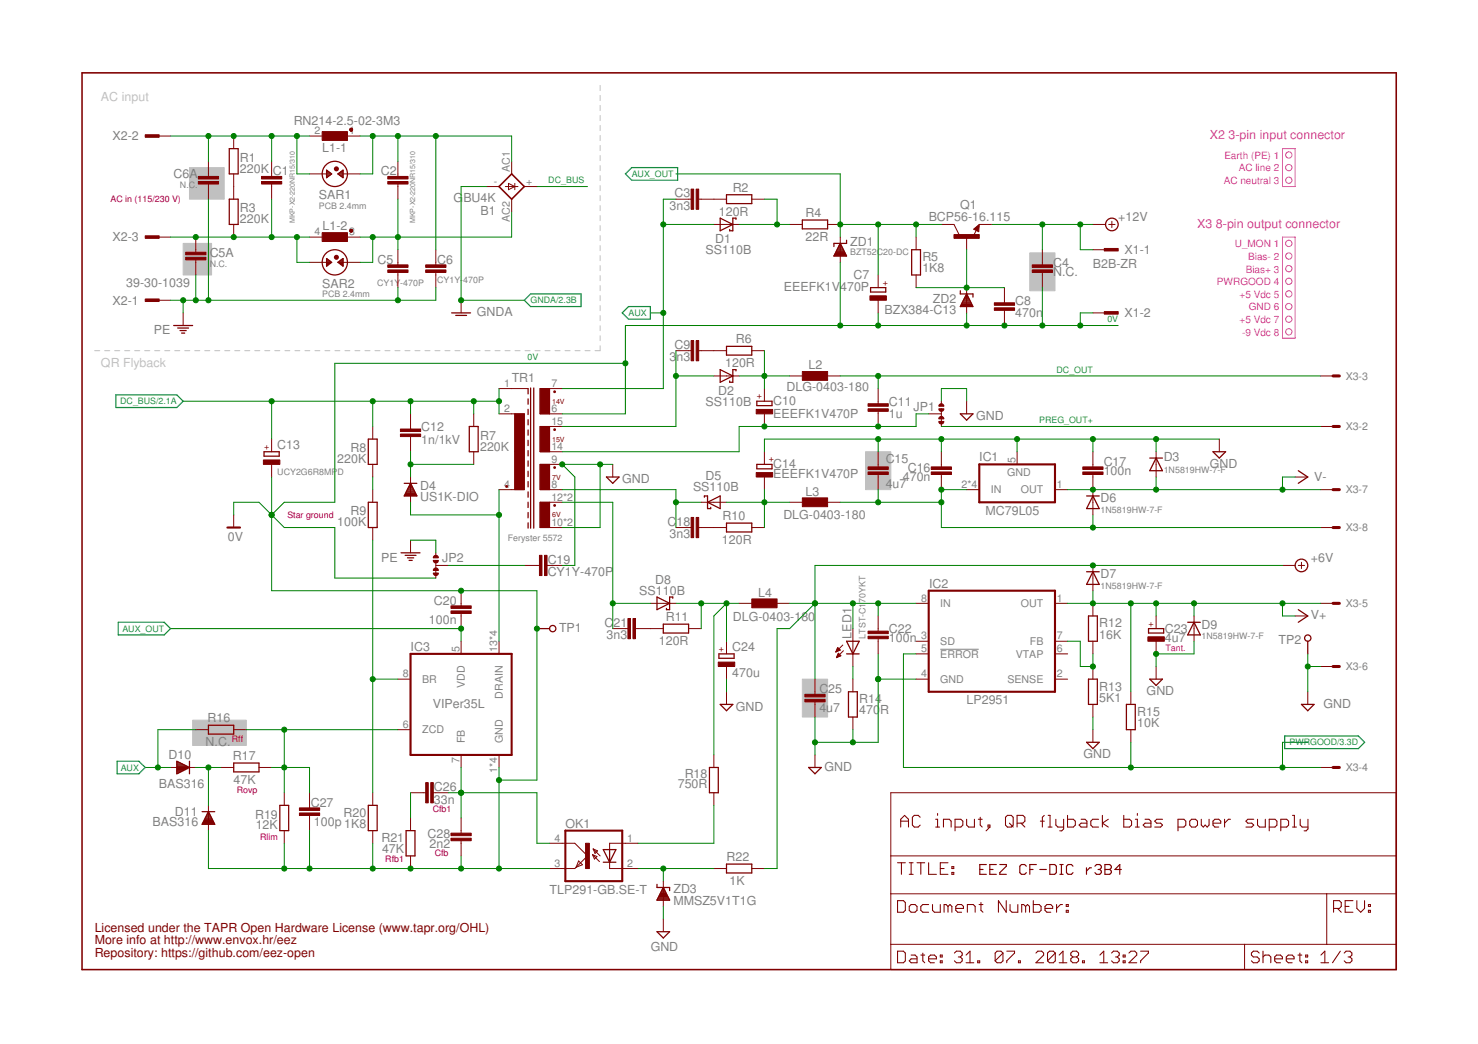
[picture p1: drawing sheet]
<svg xmlns="http://www.w3.org/2000/svg" width="297mm" height="210mm" viewBox="0 0 297 210" stroke-linecap="round" stroke-linejoin="round" font-family="sans-serif">
<g fill="#c0c0c0" stroke="#c0c0c0" stroke-width=".2">
<path d="M161.2 136.5h5.1v7.7h-5.1z"/>
<path d="M173.9 90.8h5.1v7.6h-5.1z"/>
<path d="M38.7 144.8h10.8v5.1h-10.8z"/>
<path d="M206.9 50.8h5.1v7.7h-5.1z"/>
<path d="M38.1 33.7h7v6.3h-7z"/>
<path d="M36.8 48.9h5.7v6.4h-5.7z"/>
</g>
<g fill="none" stroke="#c0c0c0" stroke-width=".2">
<path d="M120.6 17.2v1M120.6 19.2v1M120.6 21.2v1M120.6 23.2v1M120.6 25.2v1M120.6 27.2v1.1M120.6 29.3v1M120.6 31.3v1M120.6 33.3v1M120.6 35.3v1M120.6 37.3v1M120.6 39.3v1"/>
<path d="M120.6 41.3v1.1M120.6 43.3v1.1M120.6 45.4v1M120.6 47.4v1M120.6 49.4v1M120.6 51.4v1M120.6 53.4v1M120.6 55.4v1M120.6 57.4v1M120.6 59.4v1.1M19 70.5h1M21 70.5h1.1"/>
<path d="M23.1 70.5h1M25.1 70.5h1M27.1 70.5h1M29.1 70.5h1M31.1 70.5h1M33.1 70.5h1M35.1 70.5h1M37.1 70.5h1M39.1 70.5h1.1M41.1 70.5h1.1M43.2 70.5h1M45.2 70.5h1"/>
<path d="M47.2 70.5h1M49.2 70.5h1M51.2 70.5h1M53.2 70.5h1M55.2 70.5h1M57.3 70.5h1M59.3 70.5h1M61.3 70.5h1M63.3 70.5h1M65.3 70.5h1M67.3 70.5h1M69.3 70.5h1"/>
<path d="M71.3 70.5h1M73.3 70.5h1.1M75.4 70.5h1M77.4 70.5h1M79.4 70.5h1M81.4 70.5h1M83.4 70.5h1M85.4 70.5h1M87.4 70.5h1M89.4 70.5h1M91.4 70.5h1.1M93.5 70.5h1"/>
<path d="M95.5 70.5h1M97.5 70.5h1M99.5 70.5h1M101.5 70.5h1M103.5 70.5h1M105.5 70.5h1M107.5 70.5h1M109.5 70.5h1.1M111.5 70.5h1.1M113.6 70.5h1M115.6 70.5h1M117.6 70.5h1"/>
<path d="M120.6 69.5v1h-1M120.6 61.4v1.1M120.6 63.5v1M120.6 65.5v1M120.6 67.5v1"/>
</g>
<path d="M189 130.5h7.7" fill="none" stroke="#808080" stroke-width=".2"/>
<g fill="none" stroke="#800000" stroke-width=".21">
<path d="M180.4 173.5h1.5M181 166.3v-1.6l.8-.8 .8 .8v1.6M181 165.1h1.6M181.2 173.5v2.3M182.7 173.5h.8M182.7 175.8h.8M183.1 173.5v2.3M184.3 173.5h1.5M184.9 164.3l-.4-.4h-.8l-.3 .4v1.6l.3 .4h.8l.4-.4M185.1 173.5v2.3M186.6 173.5v2.3h1.6M188 166.3h.8"/>
<path d="M188 164.7h.4v1.6M188.4 163.6v.3M189 174.6h.7M189.6 166.3v-1.6h1.2l.4 .4v1.2M190.5 173.5h-1.5v2.3h1.5M191.3 175.4h.4v.4h-.4zM191.3 174.2h.4v.4h-.4zM191.9 166.3h1.2l.4-.4v-.8l-.4-.4h-1.2v2.3M194.3 164.7v1.2l.4 .4h1.1v-1.6M196.6 164.7h.8M197 164.3v1.6l.4 .4M198.6 165.9h.3v.4h-.3z"/>
<path d="M198.9 166.3l-.7 .7M202.5 163.9h.7l.4 .4v1.6l-.4 .4h-.7l-.4-.4v-1.6zM202.9 165.5l.7 .8M204.4 165.5h1.2l.4-.4v-.8l-.4-.4h-1.2v2.4M205.2 165.5l.8 .8M209.1 165.1h.8M209.9 163.9l-.4 .4v2M210.7 163.9h.3v2.4M210.7 166.3h.7M212.2 164.7v1.2l.4 .4h1.2M213.8 164.7v2l-.4 .3h-.4M214.5 163.9v2.4h1.2l.4-.4v-.8l-.4-.4h-1.2"/>
<path d="M217.3 164.7h.8l.3 .4v1.2h-1.1l-.4-.4 .4-.4h1.1M220.8 164.7h-1.2l-.4 .4v.8l.4 .4h1.2M221.6 163.9v2.4M222.7 164.7l-1.1 .8 1.1 .8M225.8 163.9v2.4h1.2l.4-.4v-.8l-.4-.4h-1.2M228.2 166.3h.8M228.2 164.7h.4v1.6M228.6 163.6v.3M230.1 164.7h.8l.4 .4v1.2h-1.2l-.4-.4 .4-.4h1.2M233.6 164.7h-1.1l-.4 .4 .4 .4h.8l.3 .4-.3 .4h-1.2M236.7 166.3h1.2l.4-.4v-.8l-.4-.4h-1.2v2.3M239.5 164.7h.8l.4 .4v.8l-.4 .4h-.8l-.4-.4v-.8z"/>
<path d="M241.4 164.7v1.2l.4 .4 .4-.4 .4 .4 .4-.4v-1.2M243.8 165.5h1.5v-.4l-.4-.4h-.7l-.4 .4v.8l.4 .4h.7M246.1 164.7v1.6M247.3 164.7h-.4l-.8 .8M252 164.7h-1.2l-.4 .4 .4 .4h.8l.4 .4-.4 .4h-1.2M252.7 164.7v1.2l.4 .4h1.2v-1.6M255.1 166.3h1.1l.4-.4v-.8l-.4-.4h-1.1v2.3M257.4 166.3h1.2l.4-.4v-.8l-.4-.4h-1.2v2.3M259.8 163.9h.3v2.4M259.8 166.3h.7M261.3 164.7v1.2l.4 .4h1.2M262.9 164.7v2l-.4 .3h-.4"/>
<path d="M180.4 181.1h1.2l.3 .4v1.5l-.3 .4h-1.2zM180.4 191.2h1.2l.3 .4v1.6l-.3 .4h-1.2zM182.7 182.2l.4-.3h.8l.4 .3v.8l-.4 .4h-.8l-.4-.4zM183.1 192h.8l.4 .4v1.2h-1.2l-.4-.4 .4-.4h1.2M185.1 192h.7M185.5 191.6v1.6l.3 .4M186.6 192.8h1.6v-.4l-.4-.4h-.8l-.4 .4v.8l.4 .4h.8M186.6 181.9h-1.1l-.4 .3v.8l.4 .4h1.1M187.4 181.9v1.1l.4 .4h1.2v-1.5M189 193.2h.4v.4h-.4zM189 192h.4v.4h-.4zM190.5 182.2l-.4-.3h-.4v1.5"/>
<path d="M190.5 182.2l.4-.3 .4 .3v1.2M190.5 182.2v1.2M191.8 191.6l.4-.4h.8l.4 .4v.4l-.4 .4M192.1 182.6h1.5v-.4l-.3-.3h-.8l-.4 .3v.8l.4 .4h.8M192.6 192.4h.4M193 192.4l.4 .4v.4l-.4 .4h-.8l-.4-.4M194.2 193.6h1.5M194.2 192l.7-.8v2.4M194.4 183.4v-1.5h1.2l.4 .3v1.2M196.5 193.2h.4v.4h-.4zM196.8 181.9h.7M197.1 181.5v1.5l.4 .4"/>
<path d="M201.6 191.6v1.6l-.4 .4h-.8l-.4-.4M201.6 191.6l-.4-.4h-.8l-.4 .4v1.6M201.6 191.6l-1.6 1.6M202.2 181.1v2.3l-1.5-2.3v2.3M202.3 191.2h1.6v.4l-1.6 1.6v.4M203 181.9v1.1l.4 .4h1.2v-1.5M204.7 193.2h.4v.4h-.4zM206.1 182.2l-.4-.3h-.4v1.5M206.1 182.2v1.2M206.1 182.2l.4-.3 .4 .3v1.2M207.7 181.1v2.3h1.2l.3-.4v-.8l-.3-.3h-1.2M208.2 191.6l.4-.4h.8l.3 .4v.4l-1.5 1.6h1.5"/>
<path d="M210 182.6h1.6v-.4l-.4-.3h-.8l-.4 .3v.8l.4 .4h.8M212.1 191.6v1.6l-.4 .4h-.8l-.4-.4M212.1 191.6l-.4-.4h-.8l-.4 .4v1.6M212.1 191.6l-1.6 1.6M212.3 181.9v1.5M212.9 193.6h1.5M212.9 192l.7-.8v2.4M213.5 181.9h-.4l-.8 .7M214.3 183h.4v.4h-.4zM214.3 181.9h.4v.3h-.4zM215.6 192.4l-.4 .4v.4l.4 .4h.8l.4-.4v-.4l-.4-.4M215.6 192.4l-.4-.4v-.4l.4-.4h.8l.4 .4v.4l-.4 .4"/>
<path d="M215.6 192.4h.8M217.6 193.2h.3v.4h-.3zM221 193.6h1.6M221 192l.8-.8v2.4M223.4 191.6l.4-.4h.8l.3 .4v.4l-.3 .4M224.2 192.4h.4M224.6 192.4l.3 .4v.4l-.3 .4h-.8l-.4-.4M225.7 193.2h.4v.4h-.4zM225.7 192h.4v.4h-.4zM226.9 191.6l.4-.4h.8l.4 .4v.4l-1.6 1.6h1.6M229.2 191.2h1.6v.4l-1.6 1.6v.4M253.1 191.6l-.4-.4h-.8l-.4 .4v.4l.4 .4h.8l.4 .4v.4l-.4 .4h-.8l-.4-.4"/>
<path d="M253.8 192.4l.4-.4h.8l.4 .4v1.2M253.8 191.2v2.4M256.2 192.8h1.5v-.4l-.4-.4h-.7l-.4 .4v.8l.4 .4h.7M258.5 192.8h1.6v-.4l-.4-.4h-.8l-.4 .4v.8l.4 .4h.8M260.9 192h.7M261.2 191.6v1.6l.4 .4M262.4 193.2h.4v.4h-.4zM262.4 192h.4v.4h-.4zM265.5 193.6h1.5M265.5 192l.8-.8v2.4M268 182.6h1.2l.4-.4v-.7l-.4-.4h-1.2v2.3M268.8 182.6l.8 .8"/>
<path d="M269.4 191.2l-1.6 2.4M270.2 191.6l.3-.4h.8l.4 .4v.4l-.4 .4M270.3 182.2h.8M270.9 192.4h.4M271.3 192.4l.4 .4v.4l-.4 .4h-.8l-.3-.4M271.9 181.1h-1.6v2.3h1.6M272.7 181.1v1.5l.8 .8 .7-.8v-1.5M275 183h.4v.4h-.4zM275 181.9h.4v.3h-.4z"/>
</g>
<g fill="none" stroke="#800000" stroke-width=".25">
<path d="M46.1 29.9h1.8v5.1h-1.8zM65.6 35h1M65.6 34.2l1.1 .8-1.1 .7zM65.6 35.6h.1M65.6 35.4h.4M65.6 35.2h.7M65.6 34.8h.8M65.6 34.5h.5M65.6 34.3h.2M67.9 35h1M67.9 35l1-.8v1.5zM68.2 34.8h.7"/>
<path d="M68.2 35.2h.7M68.5 34.5h.4M68.5 35.4h.4M68.8 34.3h.1M68.8 35.6h.1M70.3 26.1h.5M70.4 25.9h.3M70.5 26.3h.2M70.5 25.9a.26 .26 0 0 0-.2 .2 .26 .26 0 0 0 .2 .2M70.5 25.9h.2M70.7 26.3h.1M70.7 25.9l.1 .2"/>
<path d="M70.8 26.3h-.1M70.8 26.1v.2M146 39.2h5.1v1.7h-5.1zM46.1 40h1.8v5.1h-1.8zM65.6 52l1.1 .7-1.1 .8zM65.6 53.4h.1M65.6 53.2h.4M65.6 53h.7M65.6 52.7h1M65.6 52.5h.8M65.6 52.3h.5M65.6 52.1h.2"/>
<path d="M67.9 52.7l1-.7v1.5zM67.9 52.7h1M68.2 52.5h.7M68.2 53h.7M68.5 52.3h.4M68.5 53.2h.4M68.8 52.1h.1M68.8 53.4h.1M70.3 46.3h.5M70.4 46.3v.2M70.4 46.3a.26 .26 0 0 1 .3-.1 .26 .26 0 0 1 .1 .3M70.4 46.5l.2 .2 .2-.2"/>
<path d="M70.4 46.5h.4M144.7 43.9l2.6 1.2-2.6 1.3zM147.9 44.1v-.2h-.6v2.5h-.7v-.3M161.2 44.2h5.1v1.8h-5.1zM167.6 51.4h2.5M167.7 51.2h2.3M167.9 51h2M168 50.7h1.8M168.1 50.5h1.6M168.2 50.3h1.3M168.3 50.1h1.1M168.4 49.8h.9"/>
<path d="M168.5 49.6h.7M168.6 49.4h.5M168.7 49.2h.3M168.9 48.9l1.2 2.6h-2.5zM170.1 48.3v.6h-2.5v.7M175 57.8h3v.9h-3zM183.2 50.2h1.8v5.1h-1.8zM193 58.5v.6h2.5v.6M193.9 59.9h.7M194 59.6h.5M194.1 59.4h.3M194.2 59.2h.1"/>
<path d="M194.3 59.1l1.2 2.5h-2.5zM196.7 45.4l-.8 .6 .7 .4 .1-.9-.5 .5 .2 .1v-.2M34.9 65.4h3.8M35.7 66h2.2M36.2 66.5h1.2M36.5 67h.6M90.8 62.9h3.8M91.6 63.4h2.2M106.1 78.1v1.1M106.6 78v28.2M107.3 78v28.2M144.7 74.3l2.6 1.3-2.6 1.3z"/>
<path d="M146 69.6h5.1v1.8h-5.1zM147.9 74.6v-.3h-.6v2.6h-.7v-.3M193.1 61.4h2.3M193.2 61.2h2.1M193.3 61h1.9M193.4 60.7h1.7M193.5 60.5h1.5M193.7 60.3h1.2M193.8 60.1h1M53.1 90.8h3v.9h-3zM74 88.3h1.8v5.1h-1.8zM81.2 97.2h2.6"/>
<path d="M81.3 99.6h2.4M81.4 99.4h2.2M81.5 99.2h2M81.6 99h1.8M81.7 98.7h1.6M81.9 98.5h1.3M82 98.3h1.1M82.1 98.1h.9M82.2 97.9h.6M82.3 97.6h.4M82.4 97.4h.2M82.5 97.2l1.3 2.5h-2.6z"/>
<path d="M94.3 85.7h1.8v5.1h-1.8zM106.1 80.2v1.1M106.1 82.3v1.1M106.1 84.4v1M106.1 86.4v1.1M106.1 88.5v1.1M106.1 90.6v1.1M106.1 92.7v1M106.1 94.7v1.1M106.1 96.8v1.1M106.1 98.9v1.1M121.9 95.9h2.5l-1.3 1.3z"/>
<path d="M141.6 100v-.3h.6v2.6h.6v-.3M152.1 80.7h3.1v.9h-3.1zM152.1 93.4h3.1v.9h-3.1zM193 83.2h2.5l-1.2 1.3zM218.4 99.7h2.5M219.6 99.7l1.3 2.6h-2.5zM231.1 92.1h2.5M232.3 92.1l1.3 2.5h-2.5zM243.8 90.8h2.5l-1.3 1.3zM260.9 94.6l1.9 1.3-1.9 1.3M74 101h1.8v5.1h-1.8zM80.6 111.1h3.8"/>
<path d="M81.4 111.7h2.2M81.9 112.2h1.2M82.2 112.7h.6M106.1 101v1M106.1 103v1.1M106.1 105.1v1.1M142.2 101l2.5-1.3v2.6zM146 105.2h5.1v1.8h-5.1zM218.4 115h2.5M219.6 115l1.3 2.5h-2.5zM107.9 126.4h2.5M132 120l2.6 1.3-2.6 1.3z"/>
<path d="M133.3 125.5h5.1v1.8h-5.1zM135.2 120.3v-.3h-.6v2.6h-.7v-.3M144.5 131.5h3v.9h-3zM170.1 128.9h2.6l-1.3 2.6zM170.1 131.5h2.6M170.5 139.1h1.8v5.1h-1.8zM218.8 123.8h1.7v5.1h-1.7zM218.8 136.5h1.7v5.1h-1.7zM230.8 126.4h3.1v.9h-3.1zM231.1 136.5h2.5l-1.3 1.3zM238.7 125.1h2.5M240 125.1l1.2 2.6h-2.5z"/>
<path d="M260.9 122.6l1.9 1.2-1.9 1.3M262.8 128.9v2.6M35.5 154.3h2.5M35.5 153.4h.7M35.5 153.1l2.6 1.2-2.6 1.3zM35.5 155.4h.4M35.5 155.2h.9M35.5 155h1.3M35.5 154.7h1.8M35.5 154.5h2.2M35.5 154.1h2.1M35.5 153.8h1.6"/>
<path d="M35.5 153.6h1.2M35.5 153.2h.3M38.1 153.1v2.5M41.9 145.8h5.1v1.8h-5.1zM47 153.4h5v1.8h-5zM142.6 154.3h1.8v5.1h-1.8zM144.7 141.6h2.6l-1.3 1.3zM162.5 154.3h2.6l-1.3 1.3zM218.4 149.2h2.5l-1.3 1.3zM226.4 141.6h1.8v5.1h-1.8zM261.6 141.6h2.5l-1.3 1.3zM40.6 163.2h2.6"/>
<path d="M40.7 165.6h2.4M40.8 165.4h2.2M40.9 165.2h2M41 165h1.8M41.1 164.7h1.6M41.2 164.5h1.3M41.3 164.3h1.1M41.5 164.1h.8M41.6 163.8h.6M41.7 163.6h.4M41.8 163.4h.2M41.9 163.2l1.3 2.5h-2.6z"/>
<path d="M56.2 161.9h1.8v5.1h-1.8zM74 161.9h1.8v5.1h-1.8zM81.6 167h1.8v5.1h-1.8zM121.2 170.8h2.6l-1.3 2.6zM121.2 173.4h2.6M122.5 170.8v2.6M132 177.8v.6h2.6v.7M132.6 179.8h1.4M132.7 179.6h1.2M132.8 179.4h1M132.9 179.2h.8M133.1 178.9h.5"/>
<path d="M133.2 178.7h.3M133.3 178.5h.1M133.3 178.4l1.3 2.6h-2.6zM146 173.7h5.1v1.8h-5.1zM132 187.3h2.6l-1.3 1.3zM132.2 180.7h2.3M132.3 180.5h2M132.4 180.3h1.8M132.5 180.1h1.6"/>
<circle cx="67.3" cy="35" r="2.54"/>
<circle cx="67.3" cy="52.7" r="2.54"/>
<circle cx="223.5" cy="45.1" r="1.27"/>
<circle cx="261.6" cy="113.7" r="1.27"/>
<circle cx="111.1" cy="126.4" r=".64"/>
<circle cx="262.8" cy="128.3" r=".64"/>
</g>
<g fill="none" stroke="#800000" stroke-width=".2">
<path d="M31.7 27.3h2.6M41.9 32.4v3.1M41.9 37v3M47 27.3v2.6M47 35v5M54.6 32.4v3.1M54.6 37v3M62.2 27.3h2.5M62.2 35h3.5M68.9 35h3.5M69.8 27.3h2.6M80 32.4v3.1"/>
<path d="M80 37v3M97.7 37.5h2.6M101.6 37.5h2.5M102.2 36.9l1.3 .6-1.3 .6zM102.8 32.4v2.6M103.5 36.9v1.2M105.4 37.5h2.5M31.7 47.7h2.6M39.3 47.7v3M39.3 52.2v3.1M47 45.1v2.6M62.2 47.7h2.5"/>
<path d="M62.2 52.7h3.5M68.9 52.7h3.5M69.8 47.7h2.6M80 50.2v3.1M80 54.8v3M87.6 50.2v3.1M87.6 54.8v3M102.8 40v2.6M135.8 40h3.1M140.4 40h5.6M143.5 45.1h5M151.1 40h2.5"/>
<path d="M158.7 45.1h2.5M166.3 45.1h2.6M168.9 47.7v5M176.5 55.3v2.5M184.1 47.7v2.5M184.1 55.3v2.5M189.2 45.1h2.5l1 2.1M194.3 47.7v2.5M194.3 57.8v5.1M195.7 46.1l1.1-1-.1 1.5zM196.2 46.3l-.6 1.3M196.8 45.1h2.5"/>
<path d="M201.9 57.8v3.1M209.5 50.2v3.1M209.5 54.8v3M219.6 45.1h2.6M219.6 50.2h2.6M222.8 45.1h1.3M223.5 44.5v1.3M31.7 60.4h2.6M36.8 62.9v2.5M92.7 60.4v2.5M100.3 78.1h5.8M110.4 78.1v5.1"/>
<path d="M113 78.1h-4.5v5.1h4.5M135.8 70.5h3.1M140.4 70.5h5.6M143.5 75.6h5M151.1 70.5h2.5M153.6 78.1v2.6M158.7 75.6h2.5M166.3 75.6h2.6M176.5 60.4v2.5M176.5 78.1v3.1M201.9 62.4v3M219.6 62.9h2.6"/>
<path d="M265.4 75.6h2.5M54.6 88.3v2.5M54.6 93.4v2.5M74.9 85.7v2.6M74.9 93.4v2.5M74.9 98.4v2.6M82.5 83.2v3.1M82.5 87.8v3M82.5 95.9v5.1M95.2 83.2v2.5M95.2 90.8v2.6M100.3 83.2h5.1v15.2h-5.1"/>
<path d="M103.5 83.2v15.2M110.4 85.7v5.1M110.4 93.4v5M113 93.4h-4.5v5h4.5M113 85.7h-4.5v5.1h4.5M123.1 93.4v2.5M153.6 83.2v2.5M153.6 90.8v2.6M153.6 95.9v2.5M176.5 82.7v3M176.5 90.8v3.1M176.5 95.4v3"/>
<path d="M186.6 83.2h2.6M189.2 80.7v.7M189.2 82.4v3.3M189.2 90.8v3.1M189.2 95.4v3M194.3 98.4h2.5M194.3 80.7v2.5M204.4 90.8v2.6M212 98.4h2.6M219.6 90.8v3.1M219.6 95.4v8.1M232.3 90.8v5.1"/>
<path d="M245 88.3v2.5M260.3 95.9h2.5M265.4 98.4h2.5M265.4 85.7h2.5M47 103.5v2.6M74.9 106.1v2.5M82.5 108.6v2.5M87.6 113.7h2.5M87.6 111.1v.8M87.6 112.9v3.3M92.7 118.8v3M105.4 113.7h3"/>
<path d="M109.9 113.7h3.1M110.4 101v5.1M113 101h-4.5v5.1h4.5M135.8 106.1h3.1M140.4 106.1h5.6M140.9 101h5.1M151.1 106.1h2.5M158.7 101h2.5M166.3 101h2.6M219.6 113.7v5.1M257.7 113.7h2.6M260.9 113.7h1.3"/>
<path d="M261.6 113.1v1.2M265.4 106.1h2.5M80 136.5h2.5M92.7 123.3v3.1M92.7 128.9v2.6M100.3 128.9v2.6M123.1 126.4h3.1M127.7 126.4h5.6M130.8 121.3h5M138.4 126.4h2.5M146 128.9v2.6M146 134v2.5"/>
<path d="M146 139.1v2.5M148.5 121.3h2.6M156.2 121.3h2.5M163.8 136.5v3.1M168 131h.1M168 130.9h.4M168.1 130.8h.6M168.1 130.7h.7M168.1 132.1h.3M168.2 130.5h.5M168.2 132h.5M168.3 130.4h.3"/>
<path d="M168.3 131.9h.6M168.3 131.7h.6M168.3 130.3h.2M168.4 130.2l.5 .5-.9 .4zM168.4 131.6h.4M168.4 131.5h.3M168.5 131.4h.1M168.5 131.3l.5 .5-.9 .4zM169.4 129.7l-1.4 1.4M169.5 130.8l-1.4 1.4M171.4 126.4v7.6M171.4 136.5v2.6"/>
<path d="M176.5 123.8v3.1M176.5 128.4v3.1M184.1 121.3h2.5M184.1 136.5h2.5M184.1 128.9h2.5M184.1 131.5h2.5M212 121.3h2.6M212 136.5h2.6M212 128.9h2.6M212 131.5h2.6M219.6 121.3v2.5M219.6 128.9v2.6"/>
<path d="M219.6 134v2.5M227.3 139.1v2.5M232.3 123.8v2.6M232.3 128.9v2.6M232.3 134v2.5M240 123.8v5.1M260.3 123.8h2.5M262.8 139.1v2.5M265.4 121.3h2.5M265.4 134h2.5M34.3 154.3h5M39.3 146.7h2.6"/>
<path d="M44.4 154.3h2.6M47 146.7h2.5M52 154.3h2.6M57.1 159.4v2.5M62.2 159.4v3M74.9 159.4v2.5M80 146.7h2.5M82.5 159.4h3.1M87.1 159.4h3M92.7 151.8v2.5M100.3 151.8v2.5M143.5 151.8v2.5"/>
<path d="M143.5 159.4v2.5M163.8 141.1v3.1M163.8 151.8v2.5M171.4 144.2v2.5M179 159.4h101.6v35.5h-101.6zM219.6 141.6v2.6M219.6 146.7v2.5M227.3 146.7v2.5M265.4 154.3h2.5M41.9 161.9v5.1M57.1 167v2.5M62.2 164v3"/>
<path d="M74.9 167v2.5M82.5 164.5v2.5M82.5 172.1v2.5M92.7 164.5v3M92.7 169v3.1M110.4 169.5h5.1l2.6 2.6-2.6 2.5h-5.1M116.3 173.1l.8 .8-1.3 .5zM119.1 171.8l1.4 1.4M119.1 171.8l.9 .4-.5 .5zM119.2 170.7l.9 .4-.5 .5zM119.2 170.7l1.4 1.4M122.5 173.4v1.2h5.7"/>
<path d="M128.2 169.5h-5.7v1.3M133.3 177.2v5M143.5 174.6h2.5M151.1 174.6h2.5M179 179.7h101.6M179 172.1h101.6M266.6 179.7v10.2M133.3 184.8v2.5M179 189.9h101.6M250.1 189.9v5"/>
</g>
<g fill="#800000" stroke="#800000" stroke-width=".2">
<path d="M151.1 120.4h5.1v1.8h-5.1z"/>
<path d="M161.2 74.7h5.1v1.8h-5.1z"/>
<path d="M152 82.3h3.3v.9h-3.3z"/>
<path d="M174.5 127.9h4v.5h-4z"/>
<path d="M174.5 126.9h4v.5h-4z"/>
<path d="M161.2 100.1h5.1v1.8h-5.1z"/>
<path d="M152 95h3.3v.9h-3.3z"/>
<path d="M174.5 82.2h4v.5h-4z"/>
<path d="M174.5 81.2h4v.5h-4z"/>
<path d="M187.2 94.9h4v.5h-4z"/>
<path d="M187.2 93.9h4v.5h-4z"/>
<path d="M217.6 94.9h4.1v.5h-4.1z"/>
<path d="M217.6 93.9h4.1v.5h-4.1z"/>
<path d="M230.7 128h3.3v.9h-3.3z"/>
<path d="M191.7 47.2h5.1v.7h-5.1z"/>
<path d="M207.5 54.3h4v.5h-4z"/>
<path d="M207.5 53.3h4v.5h-4z"/>
<path d="M109.4 111.7h.5v4h-.5z"/>
<path d="M108.4 111.7h.5v4h-.5z"/>
<path d="M199.8 61.9h4.1v.5h-4.1z"/>
<path d="M199.8 60.9h4.1v.5h-4.1z"/>
<path d="M117.7 169.5h.7v5.1h-.7z"/>
<path d="M161.8 140.6h4v.5h-4z"/>
<path d="M161.8 139.6h4v.5h-4z"/>
<path d="M174.5 94.9h4v.5h-4z"/>
<path d="M174.5 93.9h4v.5h-4z"/>
<path d="M80.5 87.3h4v.5h-4z"/>
<path d="M80.5 86.3h4v.5h-4z"/>
<path d="M90.6 168.5h4.1v.5h-4.1z"/>
<path d="M90.6 167.5h4.1v.5h-4.1z"/>
<path d="M138.9 68.5h.5v4h-.5z"/>
<path d="M139.9 68.5h.5v4h-.5z"/>
<path d="M138.9 38h.5v4.1h-.5z"/>
<path d="M139.9 38h.5v4.1h-.5z"/>
<path d="M60.2 163.4h4v.6h-4z"/>
<path d="M60.2 162.4h4v.5h-4z"/>
<path d="M90.6 122.8h4.1v.5h-4.1z"/>
<path d="M90.6 121.8h4.1v.5h-4.1z"/>
<path d="M138.9 104h.5v4.1h-.5z"/>
<path d="M139.9 104h.5v4.1h-.5z"/>
<path d="M126.2 124.4h.5v4h-.5z"/>
<path d="M127.2 124.4h.5v4h-.5z"/>
<path d="M52.9 92.5h3.3v.9h-3.3z"/>
<path d="M86.6 157.4h.5v4h-.5z"/>
<path d="M85.6 157.4h.5v4h-.5z"/>
<path d="M108.5 85.7h1.9v5.1h-1.9z"/>
<path d="M108.5 93.4h1.9v5h-1.9z"/>
<path d="M108.5 101h1.9v5.1h-1.9z"/>
<path d="M108.5 78.1h1.9v5.1h-1.9z"/>
<path d="M103.5 83.2h1.9v15.2h-1.9z"/>
<path d="M29.2 27.1h2.8v.5h-2.8z"/>
<path d="M64.7 26.5h5.1v1.7h-5.1z"/>
<path d="M64.7 46.8h5.1v1.8h-5.1z"/>
<path d="M52.6 36.5h4v.5h-4z"/>
<path d="M52.6 35.5h4v.5h-4z"/>
<path d="M77.9 36.5h4.1v.5h-4.1z"/>
<path d="M77.9 35.5h4.1v.5h-4.1z"/>
<path d="M85.6 53.3h4v.5h-4z"/>
<path d="M85.6 54.3h4v.5h-4z"/>
<path d="M77.9 53.3h4.1v.5h-4.1z"/>
<path d="M77.9 54.3h4.1v.5h-4.1z"/>
<path d="M29.2 47.4h2.8v.5h-2.8z"/>
<path d="M29.2 60.1h2.8v.5h-2.8z"/>
<path d="M174.8 59.5h3.3v.9h-3.3z"/>
<path d="M221.9 50h2.8v.5h-2.8z"/>
<path d="M221.9 62.7h2.8v.5h-2.8z"/>
<path d="M144.4 133.1h3.3v.9h-3.3z"/>
<path d="M37.3 50.7h4.1v.5h-4.1z"/>
<path d="M37.3 51.7h4.1v.5h-4.1z"/>
<path d="M39.9 35.5h4v.5h-4z"/>
<path d="M39.9 36.5h4v.5h-4z"/>
</g>
<path d="M196.8 93.4h15.2v7.6h-15.2zM45.7 106.1h2.5M186.6 118.8h25.4v20.3h-25.4zM82.5 131.5h20.3v20.3h-20.3zM113.6 167h11.5v10.2h-11.5z" fill="none" stroke="#800000" stroke-width=".42"/>
<g fill="none" stroke="#800000" stroke-width=".32">
<path d="M16.5 14.6h264.1v180.3h-264.1zM100.3 37.5l2.5-2.5 2.6 2.5-2.6 2.5z"/>
<circle cx="111.5" cy="78.8" r=".13"/>
<circle cx="101.8" cy="97.8" r=".13"/>
<circle cx="111.5" cy="86.4" r=".13"/>
<circle cx="111.5" cy="94" r=".13"/>
<circle cx="111.5" cy="101.6" r=".13"/>
</g>
<g fill="none" stroke="#800000" stroke-width=".23">
<path d="M196.9 174.8h.7M198.2 173.8h-1.3v2h1.3M198.9 174.8h.7M200.2 173.8h-1.3v2h1.3M200.9 173.8h1.3v.4l-1.3 1.3v.3h1.3M206.3 174.2l-.4-.4h-.6l-.3 .4v1.3l.3 .3h.6l.4-.3M207 174.8h.6M208.3 173.8h-1.3v2M209 174.8h1.3M211 173.8h1l.3 .4v1.3l-.3 .3h-1zM213 173.8h.7M213 175.8h.7"/>
<path d="M213.3 173.8v2M215.6 174.2l-.3-.4h-.6l-.4 .4v1.3l.4 .3h.6l.3-.3M218.4 174.5v1.3M219.4 174.5h-.4l-.6 .6M220 174.2l.4-.4h.6l.3 .4v.3l-.3 .3M220.7 174.8h.3M221 174.8l.3 .3v.4l-.3 .3h-.6l-.4-.3M222.1 173.8h.9l.4 .4v.3l-.4 .3 .4 .3v.4l-.4 .3h-.9zM222.1 174.8h.9M225.4 174.8h-1.3l.9-1v2"/>
</g>
<g fill="none" stroke="#800000" stroke-width=".51">
<circle cx="67.6" cy="34" r=".25"/>
<circle cx="67.6" cy="51.7" r=".25"/>
</g>
<g fill="#800000" stroke="#800000" stroke-width=".2">
<path d="M188.7 81.4a.52 .52 0 0 1 .6-.2 .52 .52 0 0 1 .4 .5h-1z" fill-rule="evenodd"/>
<path d="M188.7 82.2h.5v.5l-.4-.1z" fill-rule="evenodd"/>
<path d="M189.2 82.2h.5l-.2 .4-.3 .1z" fill-rule="evenodd"/>
<path d="M188.7 84.7h.5v.5l-.4-.1z" fill-rule="evenodd"/>
<path d="M189.2 84.7h.5l-.2 .4-.3 .1z" fill-rule="evenodd"/>
<path d="M188.7 84a.52 .52 0 0 1 .6-.3 .52 .52 0 0 1 .4 .5h-1z" fill-rule="evenodd"/>
<path d="M87.3 111.8l.5-.1 .3 .2v.3h-1z" fill-rule="evenodd"/>
<path d="M87.6 112.7h.5l-.1 .3-.4 .2z" fill-rule="evenodd"/>
<path d="M87.1 112.7h.5v.5l-.4-.2z" fill-rule="evenodd"/>
<path d="M87.6 115.2h.5l-.1 .4-.4 .1z" fill-rule="evenodd"/>
<path d="M87.1 115.2h.5v.5l-.4-.1z" fill-rule="evenodd"/>
<path d="M87.3 114.3l.5-.1 .3 .2v.3h-1z" fill-rule="evenodd"/>
</g>
<path d="M267.9 75.6h1.3M267.9 85.7h1.3M267.9 98.4h1.3M267.9 106.1h1.3M267.9 134h1.3M267.9 121.3h1.3M267.9 154.3h1.3" fill="none" stroke="#800000" stroke-width=".61"/>
<g fill="none" stroke="#008000" stroke-width=".2">
<path d="M34.3 27.3h27.9M41.9 27.3v5.1M54.6 27.3v5.1M59.7 27.3v7.7h2.5M72.4 27.3h30.4v5.1M74.9 27.3v7.7h-2.5M80 27.3v5.1M87.6 27.3v22.9M97.7 37.5h-5v22.9h12.7M107.9 37.5h10.2M135.8 35h33.1v12.7M34.3 47.7h27.9"/>
<path d="M39.3 55.3v5.1M41.9 40v20.4M54.6 40v7.7M59.7 47.7v5h2.5M74.9 47.7v5h-2.5M80 40v10.2M80 57.8v2.6M87.6 57.8v2.6h-53.3M102.8 42.6v5.1h-30.4M133.3 45.1h10.2M135.8 40h-2.5v38.1h-20.3M148.5 45.1h10.2"/>
<path d="M153.6 40h2.6v5.1M168.9 45.1h20.3M168.9 52.7v12.7M176.5 45.1v10.2M184.1 57.8h17.8M184.1 45.1v2.6M194.3 50.2v7.6M199.3 45.1h20.3M209.5 45.1v5.1M209.5 57.8v7.6M217.1 45.1v5.1h2.5M36.8 60.4v2.5"/>
<path d="M100.3 78.1v5.1M125.7 73h-58.4v28h-10.2l-2.5 2.5M130.8 62.9h2.5M135.8 75.6h7.7M135.8 70.5v15.2h-22.8M148.5 75.6h10.2M153.6 70.5v7.6M168.9 75.6h96.5M176.5 62.9v2.5M176.5 75.6v2.5M194.3 62.9v2.5M219.6 62.9h-2.5v2.5"/>
<path d="M224.7 65.4h-99v17.8h-12.7M36.8 80.7h63.5M54.6 80.7v7.6M54.6 95.9v22.9h53.3v38h-7.6M74.9 80.7v5M74.9 95.9v2.5M82.5 80.7v2.5M82.5 90.8v5.1M82.5 93.4h12.7M95.2 80.7v2.5M100.3 98.4v30.5M113 98.4h22.8v7.7"/>
<path d="M120.6 93.4v12.7h-7.6M123.1 93.4h-10.1l2.5 2.5v17.8h-2.5M153.6 98.4v7.7M176.5 88.3v2.5M176.5 98.4v2.6M186.6 83.2h-2.5v2.5h-35.6v5.1h-35.5M189.2 85.7h76.2M189.2 80.7v-2.6h5.1v2.6M189.2 88.3v2.5M194.3 98.4h-5.1v7.7h76.2M204.4 88.3v2.5M214.6 98.4h50.8"/>
<path d="M219.6 88.3v2.5M232.3 88.3v2.5M232.3 95.9v2.5M245 88.3h-91.4v2.5M260.3 95.9h-2.6v2.5M47 103.5v-2.5h5l5.1 5.1h10.2v10.1h20.3M74.9 108.6v50.8M82.5 101v2.5h17.8M82.5 108.6h5.1v2.5M90.1 113.7h15.3M113 101h10.1v25.4M135.8 101h5.1"/>
<path d="M146 101h12.7M168.9 101h20.3M219.6 103.5v2.6M219.6 118.8v2.5M257.7 113.7h-93.9v22.8M34.3 126.4h58.4v2.5M74.9 136.5h5.1M123.1 121.3h7.7M135.8 121.3h12.7M140.9 121.3v5.1M146 128.9v-7.6l-2.5 2.5v28M146 136.5v2.6"/>
<path d="M158.7 121.3h25.4M163.8 121.3l-5.1 5.1h-2.5v48.2h-2.6M171.4 121.3v5.1M171.4 134v2.5M176.5 121.3v2.5M176.5 131.5v17.7h-12.7M176.5 136.5h7.6M184.1 131.5h-2.5v22.8h83.8M214.6 121.3h50.8M214.6 128.9h2.5v5.1h2.5v-2.5M227.3 121.3v17.8M232.3 121.3v2.5"/>
<path d="M240 128.9v2.6h-7.7v2.5M240 121.3v2.5M257.7 121.3v2.5h2.6M262.8 134h2.6M262.8 131.5v7.6M29.2 154.3h5.1M39.3 154.3h5.1M39.3 146.7h-7.6v7.6M41.9 154.3v7.6M49.5 146.7h30.5M54.6 154.3h7.6v5.1M57.1 146.7v12.7"/>
<path d="M82.5 159.4v5.1M90.1 159.4h17.8v10.1h2.5M92.7 154.3v10.2M100.3 154.3v20.3M163.8 144.2v7.6M171.4 146.7v2.5M219.6 144.2v2.5M227.3 149.2v5.1M262.8 149.2h-5.1v5.1M41.9 167v7.6h68.5M57.1 169.5v5.1M62.2 167v7.6"/>
<path d="M74.9 169.5v5.1M92.7 172.1v2.5M128.2 174.6h15.3M133.3 174.6v2.6M143.5 161.9v7.6h-15.3M133.3 182.2v2.6"/>
</g>
<g fill="#008000" stroke="#008000" stroke-width=".2">
<circle cx="54.6" cy="80.7" r=".51"/>
<circle cx="100.3" cy="80.7" r=".51"/>
<circle cx="95.2" cy="80.7" r=".51"/>
<circle cx="82.5" cy="80.7" r=".51"/>
<circle cx="74.9" cy="80.7" r=".51"/>
<circle cx="153.6" cy="75.6" r=".51"/>
<circle cx="163.8" cy="121.3" r=".51"/>
<circle cx="176.5" cy="121.3" r=".51"/>
<circle cx="171.4" cy="121.3" r=".51"/>
<circle cx="219.6" cy="113.7" r=".51"/>
<circle cx="153.6" cy="101" r=".51"/>
<circle cx="135.8" cy="75.6" r=".51"/>
<circle cx="135.8" cy="101" r=".51"/>
<circle cx="219.6" cy="134" r=".51"/>
<circle cx="227.3" cy="154.3" r=".51"/>
<circle cx="257.7" cy="154.3" r=".51"/>
<circle cx="176.5" cy="75.6" r=".51"/>
<circle cx="194.3" cy="57.8" r=".51"/>
<circle cx="146" cy="121.3" r=".51"/>
<circle cx="140.9" cy="121.3" r=".51"/>
<circle cx="100.3" cy="103.5" r=".51"/>
<circle cx="82.5" cy="93.4" r=".51"/>
<circle cx="92.7" cy="159.4" r=".51"/>
<circle cx="57.1" cy="154.3" r=".51"/>
<circle cx="57.1" cy="146.7" r=".51"/>
<circle cx="209.5" cy="45.1" r=".51"/>
<circle cx="217.1" cy="45.1" r=".51"/>
<circle cx="184.1" cy="45.1" r=".51"/>
<circle cx="168.9" cy="45.1" r=".51"/>
<circle cx="176.5" cy="45.1" r=".51"/>
<circle cx="92.7" cy="126.4" r=".51"/>
<circle cx="120.6" cy="93.4" r=".51"/>
<circle cx="113" cy="93.4" r=".51"/>
<circle cx="171.4" cy="149.2" r=".51"/>
<circle cx="176.5" cy="136.5" r=".51"/>
<circle cx="163.8" cy="149.2" r=".51"/>
<circle cx="232.3" cy="131.5" r=".51"/>
<circle cx="176.5" cy="88.3" r=".51"/>
<circle cx="189.2" cy="88.3" r=".51"/>
<circle cx="204.4" cy="88.3" r=".51"/>
<circle cx="219.6" cy="88.3" r=".51"/>
<circle cx="232.3" cy="88.3" r=".51"/>
<circle cx="262.8" cy="134" r=".51"/>
<circle cx="54.6" cy="103.5" r=".51"/>
<circle cx="194.3" cy="65.4" r=".51"/>
<circle cx="201.9" cy="65.4" r=".51"/>
<circle cx="125.7" cy="73" r=".51"/>
<circle cx="209.5" cy="65.4" r=".51"/>
<circle cx="100.3" cy="156.8" r=".51"/>
<circle cx="92.7" cy="174.6" r=".51"/>
<circle cx="82.5" cy="174.6" r=".51"/>
<circle cx="62.2" cy="174.6" r=".51"/>
<circle cx="74.9" cy="174.6" r=".51"/>
<circle cx="57.1" cy="174.6" r=".51"/>
<circle cx="168.9" cy="65.4" r=".51"/>
<circle cx="176.5" cy="65.4" r=".51"/>
<circle cx="92.7" cy="118.8" r=".51"/>
<circle cx="100.3" cy="174.6" r=".51"/>
<circle cx="107.9" cy="126.4" r=".51"/>
<circle cx="217.1" cy="65.4" r=".51"/>
<circle cx="133.3" cy="174.6" r=".51"/>
<circle cx="133.3" cy="45.1" r=".51"/>
<circle cx="133.3" cy="62.9" r=".51"/>
<circle cx="31.7" cy="154.3" r=".51"/>
<circle cx="41.9" cy="154.3" r=".51"/>
<circle cx="80" cy="60.4" r=".51"/>
<circle cx="36.8" cy="60.4" r=".51"/>
<circle cx="39.3" cy="60.4" r=".51"/>
<circle cx="41.9" cy="60.4" r=".51"/>
<circle cx="87.6" cy="27.3" r=".51"/>
<circle cx="80" cy="27.3" r=".51"/>
<circle cx="74.9" cy="27.3" r=".51"/>
<circle cx="80" cy="47.7" r=".51"/>
<circle cx="74.9" cy="47.7" r=".51"/>
<circle cx="47" cy="47.7" r=".51"/>
<circle cx="54.6" cy="47.7" r=".51"/>
<circle cx="59.7" cy="47.7" r=".51"/>
<circle cx="39.3" cy="47.7" r=".51"/>
<circle cx="54.6" cy="27.3" r=".51"/>
<circle cx="47" cy="27.3" r=".51"/>
<circle cx="59.7" cy="27.3" r=".51"/>
<circle cx="41.9" cy="27.3" r=".51"/>
<circle cx="92.7" cy="60.4" r=".51"/>
<circle cx="74.9" cy="136.5" r=".51"/>
<circle cx="153.6" cy="85.7" r=".51"/>
<circle cx="176.5" cy="85.7" r=".51"/>
<circle cx="156.2" cy="45.1" r=".51"/>
<circle cx="176.5" cy="101" r=".51"/>
<circle cx="189.2" cy="98.4" r=".51"/>
<circle cx="189.2" cy="101" r=".51"/>
<circle cx="219.6" cy="106.1" r=".51"/>
<circle cx="123.1" cy="121.3" r=".51"/>
<circle cx="219.6" cy="121.3" r=".51"/>
<circle cx="232.3" cy="121.3" r=".51"/>
<circle cx="227.3" cy="121.3" r=".51"/>
<circle cx="240" cy="121.3" r=".51"/>
<circle cx="257.7" cy="121.3" r=".51"/>
<circle cx="219.6" cy="98.4" r=".51"/>
<circle cx="232.3" cy="98.4" r=".51"/>
<circle cx="257.7" cy="98.4" r=".51"/>
</g>
<g fill="none" stroke="#f0f" stroke-width=".2">
<path d="M257.7 29.9h2.6v7.6h-2.6zM257.7 47.7h2.6v20.3h-2.6z"/>
<circle cx="259" cy="33.7" r=".64"/>
<circle cx="259" cy="36.2" r=".64"/>
<circle cx="259" cy="31.2" r=".64"/>
<circle cx="259" cy="56.6" r=".64"/>
<circle cx="259" cy="54" r=".64"/>
<circle cx="259" cy="59.1" r=".64"/>
<circle cx="259" cy="51.5" r=".64"/>
<circle cx="259" cy="48.9" r=".64"/>
<circle cx="259" cy="64.2" r=".64"/>
<circle cx="259" cy="66.7" r=".64"/>
<circle cx="259" cy="61.6" r=".64"/>
</g>
<path d="M125.7 35l1.3-1.3h9.2v2.5h-9.2zM23.3 79.4h12.2l1.3 1.3-1.3 1.2h-12.2zM105.4 60.4l1.2-1.3h10.2v2.5h-10.2zM125.1 62.9l1.2-1.3h4.4v2.6h-4.4zM23.8 125.1h9.2l1.3 1.3-1.3 1.3h-9.2zM23.5 153.1h4.4l1.3 1.2-1.3 1.3h-4.4zM258.2 148h14.8l1.3 1.2-1.3 1.3h-14.8z" fill="none" stroke="#008080" stroke-width=".25"/>
<g font-size="2.5" fill="#c0c0c0">
<text x="20.3" y="20.4">AC input</text>
<text x="20.3" y="73.7">QR Flyback</text>
</g>
<g font-size="2.5" fill="#808080">
<text x="22.6" y="28.2">X2-2</text>
<text x="59" y="25.2">RN214-2.5-02-3M3</text>
<text x="34.9" y="35.9">C6A</text>
<text x="48.2" y="34.7">220K C1</text>
<text x="48.2" y="32.5">R1</text>
<text x="64.7" y="30.5">L1-1</text>
<text x="76.5" y="35.2">C2</text>
<text x="64.1" y="40">SAR1</text>
<text x="91.2" y="40.7">G</text>
<text x="93.1" y="40.7">BU4K</text>
<text x="135.6" y="39.7">C3</text>
<text x="147.3" y="38.5">R2</text>
<text x="193" y="41.9">Q1</text>
<text x="48.2" y="44.9">220K</text>
<text x="48.2" y="42.7">R3</text>
<text x="64.8" y="46.3">L1-2</text>
<text x="96.6" y="43.2">B1</text>
<text x="134.6" y="42.2">3n3</text>
<text x="144.5" y="43.3">120R</text>
<text x="161.9" y="43.6">R4</text>
<text x="186.6" y="44.5">BCP56-16.115</text>
<text x="224.7" y="44.5">+12V</text>
<text x="22.6" y="48.6">X2-3</text>
<text x="42.1" y="51.7">C5A</text>
<text x="75.9" y="53">C5</text>
<text x="87.9" y="53">C6</text>
<text x="141.8" y="51.1">SS110B</text>
<text x="143.7" y="48.9">D1</text>
<text x="161.9" y="48.4">22R</text>
<text x="170.9" y="49.4">ZD1</text>
<text x="185.4" y="52.5">R5</text>
<text x="211.7" y="53.6">C4</text>
<text x="219.7" y="53.9">B2B-ZR</text>
<text x="226" y="51.1">X1-1</text>
<text x="25.4" y="57.7">39-30-1039</text>
<text x="64.7" y="57.8">SAR2</text>
<text x="157.6" y="58.6">EEEFK1V470P</text>
<text x="171.5" y="56.1">C7</text>
<text x="185.4" y="54.8">1K8</text>
<text x="211.7" y="55.5">N.C.</text>
<text x="22.6" y="61.2">X2-1</text>
<text x="95.9" y="63.5">GNDA</text>
<text x="177.7" y="63.2">BZX384-C13</text>
<text x="187.5" y="60.9">ZD2</text>
<text x="204" y="63.8">470n</text>
<text x="204" y="61.2">C8</text>
<text x="226" y="63.8">X1-2</text>
<text x="30.9" y="67.2">PE</text>
<text x="135.6" y="70.1">C9</text>
<text x="147.9" y="69">R6</text>
<text x="102.8" y="76.9">TR1</text>
<text x="134.6" y="72.7">3</text>
<text x="136" y="72.7">n3</text>
<text x="145.7" y="73.8">120R</text>
<text x="162.5" y="74.2">L2</text>
<text x="141.8" y="81.6">SS110B</text>
<text x="144.4" y="79.4">D2</text>
<text x="155.4" y="81.5">C10</text>
<text x="158.1" y="78.5">DLG-0403-180</text>
<text x="178.6" y="81.6">C11</text>
<text x="183.6" y="82.6">JP1</text>
<text x="84.7" y="89.2">1n/1kV</text>
<text x="84.7" y="86.6">C12</text>
<text x="96.5" y="88.4">R7</text>
<text x="155.4" y="84">EEEFK1V470P</text>
<text x="178.6" y="84.1">1u</text>
<text x="196.2" y="84.4">GND</text>
<text x="55.7" y="90.3">C13</text>
<text x="67.8" y="93.1">220K</text>
<text x="70.4" y="90.9">R8</text>
<text x="96.5" y="90.6">220K</text>
<text x="155.4" y="94.2">C14</text>
<text x="178" y="93">C15</text>
<text x="182.4" y="94.9">C16</text>
<text x="196.8" y="92.7">IC1</text>
<text x="221.8" y="95.5">100n</text>
<text x="221.8" y="93.6">C17</text>
<text x="233.9" y="92.6">D3</text>
<text x="243.1" y="94">GND</text>
<text x="84.4" y="100.8">US1K-DIO</text>
<text x="84.4" y="98.6">D4</text>
<text x="125.1" y="97.1">GND</text>
<text x="139.3" y="98.7">SS110B</text>
<text x="141.8" y="96.5">D5</text>
<text x="155.4" y="96.1">EEEFK1V470P</text>
<text x="161.9" y="99.7">L3</text>
<text x="178" y="98.1">4</text>
<text x="179.4" y="98.1">u7</text>
<text x="181.4" y="96.8">470n</text>
<text x="221.2" y="101">D6</text>
<text x="264.1" y="96.8">V-</text>
<text x="67.8" y="105.8">100K</text>
<text x="70.4" y="103.6">R9</text>
<text x="134.2" y="105.7">C</text>
<text x="136" y="105.7">18</text>
<text x="145.2" y="104.6">R10</text>
<text x="157.4" y="104.3">DLG-0403-180</text>
<text x="198.1" y="103.5">MC79L05</text>
<text x="45.8" y="108.7">0V</text>
<text x="76.6" y="112.9">PE</text>
<text x="88.9" y="113.1">JP2</text>
<text x="110.1" y="113.3">C19</text>
<text x="134.6" y="108.2">3n3</text>
<text x="145.1" y="109.4">120R</text>
<text x="263.5" y="113.1">+6V</text>
<text x="110.1" y="115.8">CY1Y-470P</text>
<text x="128.5" y="119.7">SS110B</text>
<text x="131.7" y="117.5">D8</text>
<text x="152.4" y="119.9">L4</text>
<text x="186.7" y="118.3">IC2</text>
<text x="221.2" y="116.2">D7</text>
<text x="86.2" y="125.4">100n</text>
<text x="87.2" y="121.6">C20</text>
<text x="133.8" y="124.9">R11</text>
<text x="147.3" y="124.9">DLG-0403-180</text>
<text x="263.5" y="124.5">V+</text>
<text x="82.5" y="130.8">IC3</text>
<text x="112.4" y="127">TP1</text>
<text x="121.5" y="126">C</text>
<text x="121.9" y="128.5">3n3</text>
<text x="123.3" y="126">21</text>
<text x="132.4" y="129.7">120R</text>
<text x="147.1" y="131">C24</text>
<text x="171.1" y="128.4" transform="rotate(-90 171.1 128.4)">LED1</text>
<text x="178.6" y="129.2">100n</text>
<text x="178.6" y="127.3">C22</text>
<text x="220.9" y="128.4">16K</text>
<text x="220.9" y="126.2">R12</text>
<text x="234.1" y="129.1">4u7</text>
<text x="234.1" y="127.2">C23</text>
<text x="241.5" y="126.4">D9</text>
<text x="257" y="129.4">TP2</text>
<text x="147.1" y="136.1">470u</text>
<text x="87" y="142.3">VIPer35L</text>
<text x="147.9" y="142.9">GND</text>
<text x="164.7" y="143.1">4u7</text>
<text x="164.7" y="139.3">C</text>
<text x="166.5" y="139.3">25</text>
<text x="172.7" y="143.7">470</text>
<text x="172.7" y="141.4">R14</text>
<text x="176.9" y="143.7">R</text>
<text x="194.2" y="141.6">LP2951</text>
<text x="220.9" y="141.1">5K1</text>
<text x="220.9" y="138.9">R13</text>
<text x="228.5" y="143.9">R15</text>
<text x="230.4" y="139.7">GND</text>
<text x="266" y="142.3">GND</text>
<text x="41.3" y="150">N.C.</text>
<text x="41.7" y="145.2">R16</text>
<text x="228.5" y="146.2">10K</text>
<text x="33.9" y="152.6">D10</text>
<text x="46.8" y="152.8">R17</text>
<text x="165.7" y="155">GND</text>
<text x="217.7" y="152.4">GND</text>
<text x="31.9" y="158.5">BAS316</text>
<text x="46.9" y="157.6">47K</text>
<text x="87.2" y="161.6">33n</text>
<text x="87.2" y="159">C26</text>
<text x="136.2" y="158.5">750R</text>
<text x="137.6" y="156.3">R18</text>
<text x="30.6" y="166.1">BAS316</text>
<text x="35.1" y="164">D11</text>
<text x="51.3" y="164.6">R19</text>
<text x="51.4" y="166.8">12K</text>
<text x="62.5" y="162.2">C27</text>
<text x="63.1" y="166">100p 1K8</text>
<text x="69" y="164.2">R20</text>
<text x="113.6" y="166.4">OK1</text>
<text x="76.7" y="169.3">R21</text>
<text x="76.8" y="171.6">47K</text>
<text x="85.9" y="168.5">C28</text>
<text x="86.3" y="170.4">2n2</text>
<text x="146" y="173.1">R22</text>
<text x="110.5" y="179.7">TLP291-GB.SE-T</text>
<text x="135.3" y="179.6">ZD3</text>
<text x="146.6" y="177.9">1K</text>
<text x="135.3" y="181.9">MMSZ5V1T1G</text>
<text x="130.8" y="191.1">GND</text>
</g>
<g font-size="2.5" fill="#f0f">
<text x="243.1" y="28">X2</text>
<text x="246.9" y="28">3-pin input connector</text>
<text x="240.6" y="45.8">X3</text>
<text x="244.4" y="45.8">8-pin output connector</text>
</g>
<g font-size="2.5" fill="#800000">
<text x="19" y="187.3">Licensed under the TAPR Open Hardware License (www.tapr.org/OHL)</text>
<text x="19" y="189.9">More info at http://www.envox.hr/eez</text>
<text x="19" y="192.4">Repository: https://github.com/eez-open</text>
</g>
<g font-size="2.1" fill="#808080">
<text x="63.2" y="27">2</text>
<text x="70.2" y="27">1</text>
<text x="102.5" y="34.6" transform="rotate(-90 102.5 34.6)">AC1</text>
<text x="99.2" y="37.1">-</text>
<text x="105.7" y="37.1">+</text>
<text x="63.2" y="47.3">4</text>
<text x="70.2" y="47.3">3</text>
<text x="102.5" y="44.5" transform="rotate(-90 102.5 44.5)">AC2</text>
<text x="101.3" y="77.8">1</text>
<text x="110.8" y="77.8">7</text>
<text x="270.4" y="76.4">X3-3</text>
<text x="101.3" y="82.9">2</text>
<text x="110.8" y="82.9">6</text>
<text x="110.8" y="85.4">15</text>
<text x="270.4" y="86.5">X3-2</text>
<text x="110.8" y="93">9</text>
<text x="110.8" y="90.5">14</text>
<text x="202.4" y="95.7">GND</text>
<text x="204.1" y="93" transform="rotate(-90 204.1 93)">5</text>
<text x="101.3" y="98.1">4</text>
<text x="110.8" y="98.1">8</text>
<text x="110.8" y="100.6">12*2</text>
<text x="193.2" y="98.1">2*4</text>
<text x="199.1" y="99.2">IN</text>
<text x="205.2" y="99.2">OUT</text>
<text x="212.4" y="98.1">1</text>
<text x="270.4" y="99.2">X3-7</text>
<text x="110.8" y="105.7">10*2</text>
<text x="270.4" y="106.8">X3-8</text>
<text x="185.1" y="120.9">8</text>
<text x="189" y="122.1">IN</text>
<text x="205.2" y="122.1">OUT</text>
<text x="212.4" y="120.9">1</text>
<text x="270.4" y="122.1">X3-5</text>
<text x="92.3" y="131.1" transform="rotate(-90 92.3 131.1)">5</text>
<text x="99.9" y="131.1" transform="rotate(-90 99.9 131.1)">13*4</text>
<text x="185.1" y="128.6">3</text>
<text x="185.1" y="131.1">5</text>
<text x="189" y="129.7">SD</text>
<text x="207" y="129.7">FB</text>
<text x="212.4" y="131.1">6</text>
<text x="212.4" y="128.6">7</text>
<text x="81" y="136.2">8</text>
<text x="84.9" y="137.3">BR</text>
<text x="185.1" y="136.2">4</text>
<text x="189" y="132.2">ERROR</text>
<text x="189" y="137.3">GND</text>
<text x="202.5" y="137.3">SENSE</text>
<text x="204.1" y="132.2">VTAP</text>
<text x="212.4" y="136.2">2</text>
<text x="270.4" y="134.8">X3-6</text>
<text x="93.4" y="138.3" transform="rotate(-90 93.4 138.3)">VDD</text>
<text x="101.1" y="140.4" transform="rotate(-90 101.1 140.4)">DRAIN</text>
<text x="81" y="146.3">6</text>
<text x="84.9" y="147.5">ZCD</text>
<text x="93.4" y="149.4" transform="rotate(-90 93.4 149.4)">FB</text>
<text x="101.1" y="149.4" transform="rotate(-90 101.1 149.4)">GND</text>
<text x="92.3" y="153.3" transform="rotate(-90 92.3 153.3)">7</text>
<text x="99.9" y="155.3" transform="rotate(-90 99.9 155.3)">1*4</text>
<text x="270.4" y="155.1">X3-4</text>
<text x="111.5" y="169.2">4</text>
<text x="126" y="169.2">1</text>
<text x="111.5" y="174.3">3</text>
<text x="126" y="174.3">2</text>
</g>
<g font-size="2" fill="#f0f">
<text x="246.1" y="31.9">Earth (PE) 1</text>
<text x="249" y="34.5">AC line 2</text>
<text x="245.9" y="37">AC neutral 3</text>
<text x="248.2" y="49.7">U_MON 1</text>
<text x="250.8" y="52.3">Bias- 2</text>
<text x="244.6" y="57.3">PWRGOOD 4</text>
<text x="249.1" y="59.9">+5 Vdc 5</text>
<text x="250.4" y="54.8">Bias+ 3</text>
<text x="249.1" y="65">+5 Vdc 7</text>
<text x="251" y="62.4">GND 6</text>
<text x="249.6" y="67.5">-9 Vdc 8</text>
</g>
<g font-size="1.8" fill="#008080">
<text x="127" y="35.6">AUX_OUT</text>
<text x="110.2" y="36.9">DC_BUS</text>
<text x="106.6" y="61">GNDA/2.3B</text>
<text x="126.3" y="63.5">AUX</text>
<text x="222.6" y="64.8">0V</text>
<text x="106" y="72.4">0V</text>
<text x="212.3" y="75">DC_OUT</text>
<text x="24.1" y="81.3">DC_BUS/2.1A</text>
<text x="208.8" y="85.1">PREG_OUT+</text>
<text x="24.6" y="127">AUX_OUT</text>
<text x="259.2" y="149.9">PWRGOOD/3.3D</text>
<text x="24.3" y="155">AUX</text>
</g>
<g font-size="1.8" fill="#f00">
<text x="22.2" y="40.7">AC in (115/230 V)</text>
<text x="57.8" y="104.2">Star ground</text>
<text x="46.6" y="149.2">Rff</text>
<text x="47.6" y="159.4">Rovp</text>
<text x="87" y="163.2">Cfb1</text>
<text x="52.3" y="168.9">Rlim</text>
<text x="77.4" y="173.4">Rfb1</text>
<text x="87.4" y="172.1">Cfb</text>
</g>
<g font-size="1.8" fill="#808080">
<text x="36.2" y="37.9">N.C.</text>
<text x="64.1" y="41.9">PCB 2.4mm</text>
<text x="42.1" y="53.6">N.C.</text>
<text x="170.9" y="51.2">BZT52C20-DC</text>
<text x="64.7" y="59.7">PCB 2.4mm</text>
<text x="75.8" y="57.4">CY1Y</text>
<text x="80.4" y="57.4">-470P</text>
<text x="87.9" y="56.8">CY1Y-</text>
<text x="93.1" y="56.8">470P</text>
<text x="55.7" y="95.4">UCY2G6R8MP</text>
<text x="67.8" y="95.4">D</text>
<text x="233.9" y="95">1N5819HW-7-F</text>
<text x="221.2" y="103.1">1N5819HW-7-F</text>
<text x="102.1" y="108.7">Feryster 5572</text>
<text x="221.2" y="118.4">1N5819HW-7-F</text>
<text x="173.9" y="121.2" transform="rotate(-90 173.9 121.2)">70YKT</text>
<text x="173.9" y="128.4" transform="rotate(-90 173.9 128.4)">LTST-C1</text>
<text x="241.5" y="128.5">1N5819HW-7-F</text>
</g>
<g font-size="1.8" fill="#800000">
<text x="178.3" y="57.4" transform="rotate(-90 178.3 57.4)">+</text>
<text x="153" y="80.3" transform="rotate(-90 153 80.3)">+</text>
<text x="54" y="90.4" transform="rotate(-90 54 90.4)">+</text>
<text x="155.5" y="93" transform="rotate(-90 155.5 93)">+</text>
<text x="231.8" y="126" transform="rotate(-90 231.8 126)">+</text>
<text x="145.4" y="131.1" transform="rotate(-90 145.4 131.1)">+</text>
</g>
<text font-size="1.8" fill="#800080" x="234.3" y="130.8">Tant.</text>
<g font-size="1.4" fill="#808080">
<text x="59.3" y="44.9" transform="rotate(-90 59.3 44.9)">MKP-X2-220NR15/310</text>
<text x="83.4" y="44.9" transform="rotate(-90 83.4 44.9)">MKP-X2-220NR15/310</text>
</g>
<g font-size="1.4" fill="#800000">
<text x="111" y="81.2">14V</text>
<text x="111" y="88.8">15V</text>
<text x="111" y="96.4">7V</text>
<text x="111" y="104">6V</text>
</g>
</svg>
